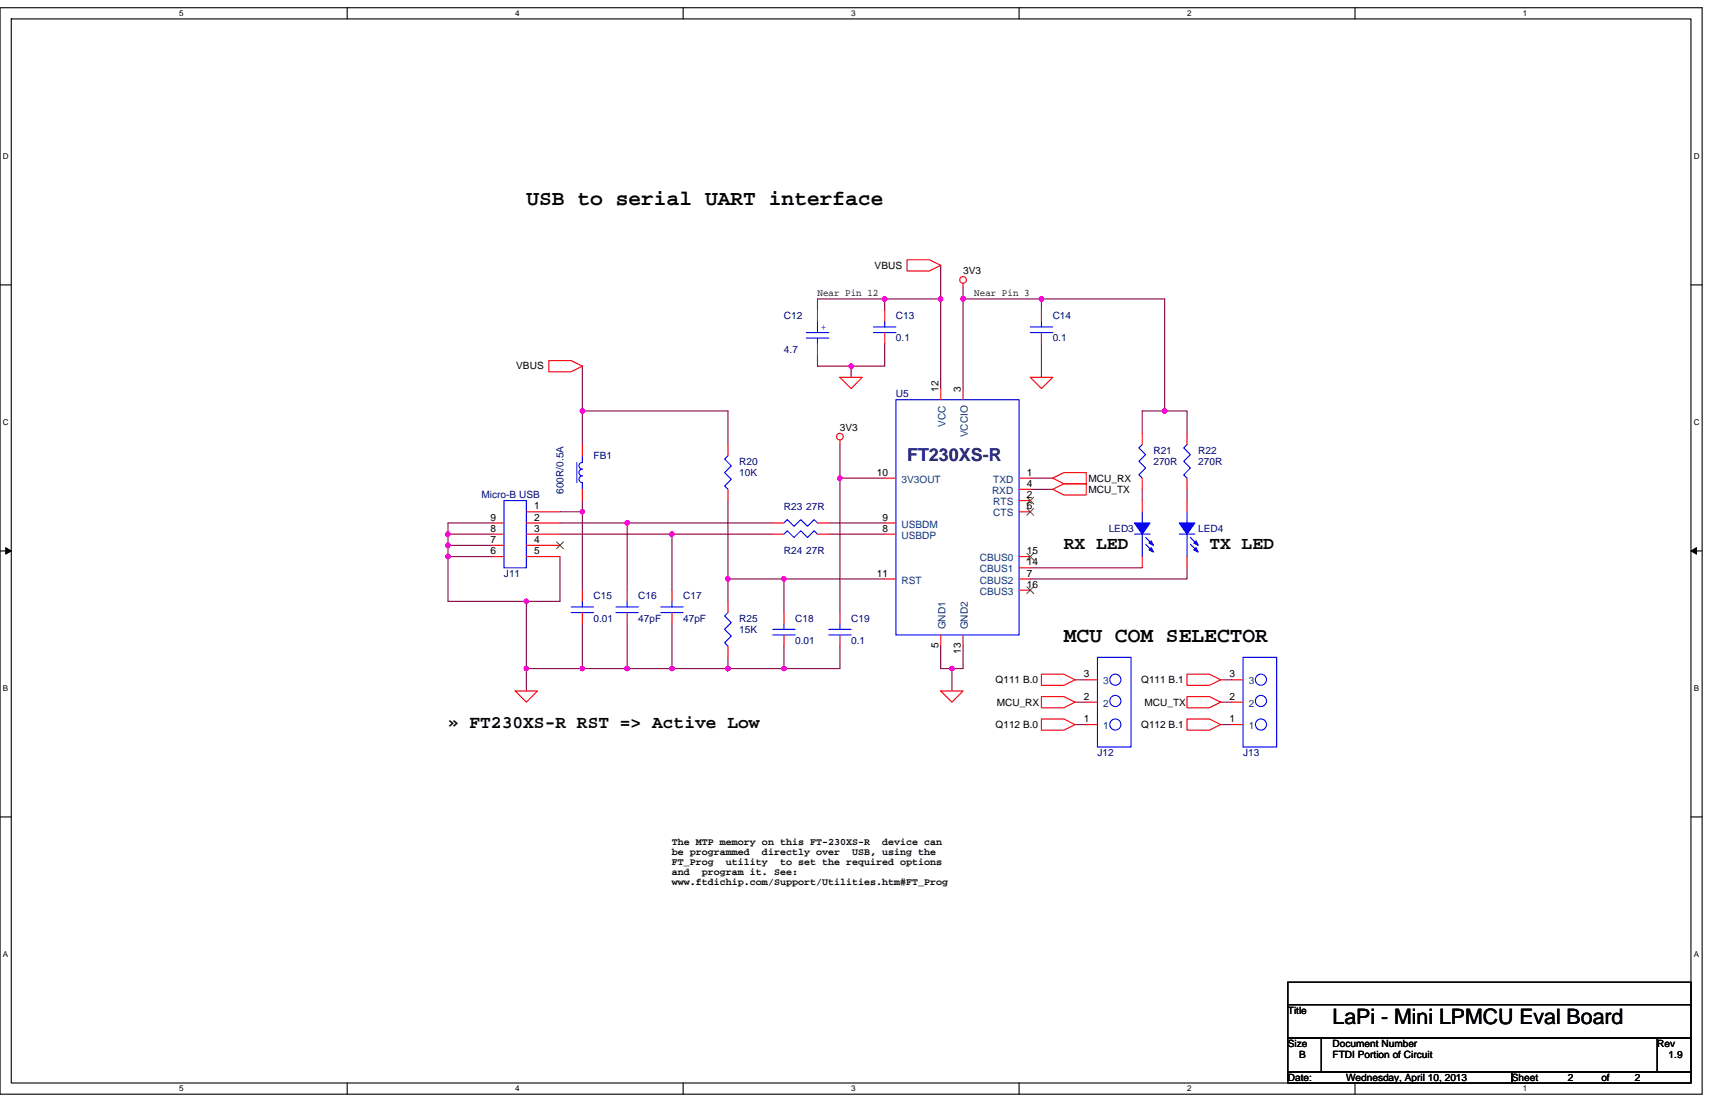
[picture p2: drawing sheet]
<svg xmlns="http://www.w3.org/2000/svg" width="432mm" height="279mm" viewBox="0 0 432 279" stroke-linecap="round" stroke-linejoin="round" font-family="sans-serif">
<path d="M0 1.9h428.6v273.5h-428.6zM2.8 4.8h422.9v267.8h-422.9z" fill="none" stroke="#000" stroke-width=".28"/>
<g fill="#fff">
<path d="M45.1 2.2h1.1v2.3h-1.1z"/>
<path d="M45.1 272.9h1.1v2.3h-1.1z"/>
</g>
<path d="M87.4 1.9v2.9M87.4 272.6v2.8" fill="none" stroke="#000" stroke-width=".28"/>
<g fill="#fff">
<path d="M129.7 2.2h1.1v2.3h-1.1z"/>
<path d="M129.7 272.9h1.1v2.3h-1.1z"/>
</g>
<path d="M172 1.9v2.9M172 272.6v2.8" fill="none" stroke="#000" stroke-width=".28"/>
<g fill="#fff">
<path d="M214.3 2.2h1.1v2.3h-1.1z"/>
<path d="M214.3 272.9h1.1v2.3h-1.1z"/>
</g>
<path d="M256.6 1.9v2.9M256.6 272.6v2.8" fill="none" stroke="#000" stroke-width=".28"/>
<g fill="#fff">
<path d="M298.9 2.2h1.1v2.3h-1.1z"/>
<path d="M298.9 272.9h1.1v2.3h-1.1z"/>
</g>
<path d="M341.2 1.9v2.9M341.2 272.6v2.8" fill="none" stroke="#000" stroke-width=".28"/>
<g fill="#fff">
<path d="M383.5 2.2h1.1v2.3h-1.1z"/>
<path d="M383.5 272.9h1.1v2.3h-1.1z"/>
<path d="M.7 38.2h1.5v2.3h-1.5z"/>
<path d="M426.5 38.2h1.4v2.3h-1.4z"/>
<path d="M.7 105.2h1.5v2.2h-1.5z"/>
<path d="M426.5 105.2h1.4v2.2h-1.4z"/>
</g>
<path d="M0 71.7h2.8M425.7 71.7h2.9" fill="none" stroke="#000" stroke-width=".28"/>
<g fill="#fff">
<path d="M.7 172.1h1.4v2.3h-1.4z"/>
<path d="M426.5 172.1h1.3v2.3h-1.3z"/>
</g>
<path d="M0 138.7h2.8M425.7 138.7h2.9" fill="none" stroke="#000" stroke-width=".28"/>
<path d="M1.4 137.9l1.4 .8-1.4 .8zM425.7 138.7l1.4-.8v1.6z" fill="#000" stroke="#000" stroke-width=".25"/>
<g fill="#fff">
<path d="M.7 239.1h1.4v2.3h-1.4z"/>
<path d="M426.4 239.1h1.4v2.3h-1.4z"/>
</g>
<path d="M0 205.6h2.8M425.7 205.6h2.9M324.3 247.2h101.4v5.7h-101.4zM324.3 252.9h101.4v8.4h-101.4zM324.3 261.3h8.4v8.5h-8.4zM324.3 269.8h56.3v2.8h-56.3zM332.7 261.3h84.6v8.5h-84.6zM380.6 269.8h45.1v2.8h-45.1zM417.3 261.3h8.4v8.5h-8.4z" fill="none" stroke="#000" stroke-width=".28"/>
<g fill="none" stroke="#800040" stroke-width=".28">
<path d="M222.8 75.2v2.9M222.8 75.2h-17v2.9M222.8 75.2h14.1M236.9 75.2v22.6M236.9 66.8v8.4M242.5 75.2h19.7M242.5 75.2v22.6M242.5 72.4v2.8M262.2 75.2h31v28.2M262.2 75.2v2.9M146.6 92.2v11.2M205.8 89.3v2.9h8.5"/>
<path d="M214.3 92.2v2.8M222.8 86.5v5.7h-8.5M262.2 86.5v8.5M146.6 103.4h36.7v8.5M146.6 103.4v8.5M211.5 111.9v8.5M293.2 103.4h-5.6v5.7M293.2 103.4h5.7v5.7M112.8 134.5v2.8M112.8 137.3v2.8M112.8 134.5h11.3M112.8 137.3h11.3"/>
<path d="M124.1 131.6h-11.3v2.9M141 131.6h16.9v16.9M141 134.5h28.2v14M146.6 128.8v19.7M146.6 126v2.8h-5.6M157.9 131.6h36.7M169.2 134.5h25.4M183.3 126v19.7M208.7 131.6h14.1M208.7 134.5h14.1M211.5 120.4h11.3M211.5 120.4v33.8"/>
<path d="M259.4 120.4h5.6M259.4 123.2h5.6M287.6 123.2v2.8M298.9 123.2v2.8M112.8 140.1v11.3h19.7M112.8 140.1h11.3M132.5 151.4v16.9M141 140.1v11.3h-8.5M146.6 157v11.3M157.9 157v11.3M169.2 157v11.3M183.3 145.7v5.7"/>
<path d="M183.3 145.7h14.1v8.5M197.4 145.7h25.4M259.4 142.9h28.2M298.9 142.9v2.8h-39.5M132.5 168.3v5.6M132.5 168.3h14.1M146.6 168.3h11.3M157.9 168.3h11.3M169.2 168.3h14.1M183.3 165.5v2.8M183.3 168.3h14.1M197.4 162.6v5.7"/>
<path d="M211.5 162.6v5.7h-14.1M236.9 162.6v5.7h2.8M239.7 168.3v5.6M242.5 162.6v5.7h-2.8M270.7 176.7h2.8M270.7 171.1h2.8M307.3 176.7h2.9M307.3 171.1h2.9M270.7 182.4h2.8M307.3 182.4h2.9"/>
</g>
<g fill="#f0f" stroke="#f0f" stroke-width=".28">
<circle cx="236.8" cy="75.2" r=".56"/>
<circle cx="222.7" cy="75.2" r=".56"/>
<circle cx="242.5" cy="75.2" r=".57"/>
<circle cx="262.2" cy="75.2" r=".56"/>
<circle cx="211.5" cy="120.4" r=".55"/>
<circle cx="239.6" cy="168.3" r=".55"/>
<circle cx="112.8" cy="137.3" r=".55"/>
<circle cx="112.8" cy="134.4" r=".55"/>
<circle cx="112.8" cy="140.1" r=".55"/>
<circle cx="132.5" cy="151.4" r=".55"/>
<circle cx="293.2" cy="103.4" r=".56"/>
<circle cx="146.6" cy="168.3" r=".55"/>
<circle cx="132.5" cy="168.3" r=".55"/>
<circle cx="169.2" cy="168.3" r=".55"/>
<circle cx="157.9" cy="168.3" r=".56"/>
<circle cx="183.3" cy="168.3" r=".55"/>
<circle cx="146.6" cy="128.8" r=".55"/>
<circle cx="183.3" cy="145.7" r=".56"/>
<circle cx="146.6" cy="103.4" r=".56"/>
<circle cx="197.4" cy="168.3" r=".55"/>
<circle cx="197.3" cy="145.7" r=".56"/>
<circle cx="157.9" cy="131.6" r=".57"/>
<circle cx="169.2" cy="134.4" r=".55"/>
<circle cx="214.3" cy="92.2" r=".56"/>
</g>
<g fill="none" stroke="#f00" stroke-width=".28">
<path d="M205.8 78.1v2.8M222.8 78.1v2.8M228.4 65.4h5.6l2.9 1.4-2.9 1.4h-5.6zM242.5 71.3v1.1M262.2 78.1v2.8M138.2 90.8h5.6l2.8 1.4-2.8 1.4h-5.6zM205.8 86.5v2.8M211.5 95h5.6l-2.8 2.8zM222.8 83.7v2.8M236.9 97.8v2.8M242.5 97.8v2.8M259.4 95h5.6l-2.8 2.8z"/>
<path d="M262.2 83.7v2.8M146.6 111.9v2.8M183.3 111.9v2.8M211.5 110.8v1.1M287.6 109.1v2.8M298.9 109.1v2.8M124.1 137.3h2.8M124.1 134.5h2.8M124.1 131.6h2.8M132.5 128.8h8.5M132.5 131.6h8.5M132.5 134.5h8.5"/>
<path d="M132.5 137.3h8.5M146.6 123.2v2.8M183.3 123.2v2.8M194.6 134.5h2.8M194.6 131.6h2.8M205.8 134.5h2.9M205.8 131.6h2.9M222.8 120.4h2.8M222.8 131.6h2.8M222.8 134.5h2.8M256.6 120.4h2.8M256.6 123.2h2.8"/>
<path d="M256.6 126h2.8M256.6 128.8h2.8M265 123.2l2.9-1.4h5.6v2.8h-5.6zM265 120.4l2.9-1.4h5.6v2.8h-5.6zM287.6 126v2.8M287.6 120.4v2.8M298.9 126v2.8M298.9 120.4v2.8M124.1 140.1h2.8M132.5 140.1h8.5M146.6 154.2v2.8M146.6 148.5v2.9"/>
<path d="M157.9 154.2v2.8M157.9 148.5v2.9M169.2 154.2v2.8M169.2 148.5v2.9M183.3 151.4v2.8M197.4 159.8v2.8M197.4 154.2v2.8M211.5 159.8v2.8M211.5 154.2v2.8M222.8 145.7h2.8M236.9 159.8v2.8M242.5 159.8v2.8"/>
<path d="M256.6 140.1h2.8M256.6 142.9h2.8M256.6 145.7h2.8M256.6 148.5h2.8M287.6 140.1v2.8M298.9 140.1v2.8M129.7 173.9h5.6l-2.8 2.8zM183.3 162.6v2.9M236.9 173.9h5.6l-2.8 2.8zM262.2 175.3h5.7l2.8 1.4-2.8 1.5h-5.7zM262.2 169.7h5.7l2.8 1.4-2.8 1.4h-5.7zM273.5 176.7h2.8"/>
<path d="M273.5 171.1h2.8M298.9 175.3h5.6l2.8 1.4-2.8 1.5h-5.6zM298.9 169.7h5.6l2.8 1.4-2.8 1.4h-5.6zM310.2 176.7h2.8M310.2 171.1h2.8M262.2 181h5.7l2.8 1.4-2.8 1.4h-5.7zM273.5 182.4h2.8M298.9 181h5.6l2.8 1.4-2.8 1.4h-5.6zM310.2 182.4h2.8"/>
<circle cx="242.5" cy="70.5" r=".84"/>
<circle cx="211.5" cy="109.9" r=".84"/>
</g>
<g fill="none" stroke="#00f" stroke-width=".28">
<path d="M203 83.7h5.7M203 85.1h5.7M205.8 80.9v2.8M205.8 85.1v1.4M219.9 83.7h5.7M219.9 82.3h5.7M222.8 80.9v1.4M259.4 83.7h5.6M259.4 82.3h5.6M262.2 80.9v1.4M145.2 116.4v5.1M146.6 114.7v1.7a.84 .84 0 0 0-.8 .8 .84 .84 0 0 0 .8 .9 .85 .85 0 0 0-.8 .8 .85 .85 0 0 0 .8 .9 .84 .84 0 0 0-.8 .8 .84 .84 0 0 0 .8 .9v1.7"/>
<path d="M183.3 114.7l-.9 .9 1.7 1.7-1.7 1.7 1.7 1.7-1.7 1.6 .9 .9M225.6 100.6h31v59.2h-31zM287.6 111.9l-.9 .9 1.7 1.6-1.7 1.7 1.7 1.7-1.7 1.7 .9 .9M298.9 111.9l-.9 .9 1.7 1.6-1.7 1.7 1.7 1.7-1.7 1.7 .9 .9M126.9 126h5.6v16.9h-5.6zM197.4 134.5l.8-.9 1.7 1.7 1.7-1.7 1.7 1.7 1.7-1.7 .8 .9M197.4 131.6l.8-.8 1.7 1.7 1.7-1.7 1.7 1.7 1.7-1.7 .8 .8M285.6 134.5h4M287.6 128.8v2.8M287.6 134.5v5.6M288.4 135.3l1.7 1.7M288.4 137l1.7 1.7"/>
<path d="M296.9 134.5h3.9M298.9 128.8v2.8M298.9 134.5v5.6M299.7 135.3l1.7 1.7M299.7 137l1.7 1.7M143.8 154.2h5.6M143.8 152.8h5.6M146.6 151.4v1.4M155.1 154.2h5.6M155.1 152.8h5.6M157.9 151.4v1.4M166.4 154.2h5.6"/>
<path d="M166.4 152.8h5.6M169.2 151.4v1.4M183.3 154.2l-.9 .8 1.7 1.7-1.7 1.7 1.7 1.7-1.7 1.7 .9 .8M194.6 159.8h5.6M194.6 158.4h5.6M197.4 157v1.4M208.7 159.8h5.6M208.7 158.4h5.6M211.5 157v1.4M276.3 165.5h8.5v22.5h-8.5zM313 165.5h8.4v22.5h-8.4z"/>
<circle cx="280.8" cy="171.1" r="1.4"/>
<circle cx="280.8" cy="176.4" r="1.4"/>
<circle cx="317.5" cy="176.4" r="1.4"/>
<circle cx="317.5" cy="171.1" r="1.4"/>
<circle cx="280.8" cy="182.4" r="1.4"/>
<circle cx="317.5" cy="182.4" r="1.4"/>
</g>
<path d="M140.1 136.4l1.8 1.7M141.8 136.4l-1.7 1.7M258.6 125.2l1.7 1.7M258.6 128l1.7 1.7M258.6 139.3l1.7 1.7M260.2 125.2l-1.7 1.7M260.2 128l-1.7 1.7M260.2 139.3l-1.7 1.7M258.6 147.7l1.7 1.7M260.2 147.7l-1.7 1.7" fill="none" stroke="#804000" stroke-width=".25"/>
<g fill="#00f" stroke="#00f" stroke-width=".28">
<path d="M285.6 131.6h4l-2 2.9z" fill-rule="evenodd"/>
<path d="M289.9 137.8l.5 1.2-1.1-.6z" fill-rule="evenodd"/>
<path d="M289.9 136.1l.5 1.2-1.1-.6z" fill-rule="evenodd"/>
<path d="M296.9 131.6h3.9l-1.9 2.9z" fill-rule="evenodd"/>
<path d="M301.1 137.8l.6 1.2-1.1-.6z" fill-rule="evenodd"/>
<path d="M301.1 136.1l.6 1.2-1.1-.6z" fill-rule="evenodd"/>
</g>
<g font-size="5.4">
<text x="132.5" y="51.6">USB to serial UART interface</text>
<text x="267.9" y="161.5">MCU COM SELECTOR</text>
<text x="335.5" y="257.7">LaPi - Mini LPMCU Eval Board</text>
</g>
<text font-size="4.5" fill="#000080" x="228.4" y="116.1">FT230XS-R</text>
<g font-size="4.5">
<text x="267.9" y="138.2">RX LED</text>
<text x="304.5" y="138.2">TX LED</text>
<text x="112.8" y="183.3">» FT230XS-R RST =&gt; Active Low</text>
</g>
<g font-size="2.5">
<text x="220.2" y="67.6">VBUS</text>
<text x="242.5" y="69">3V3</text>
<text x="205.8" y="74.4">Near Pin 12</text>
<text x="245.3" y="74.4">Near Pin 3</text>
<text x="130" y="93">VBUS</text>
<text x="236.3" y="98.7" transform="rotate(-90 236.3 98.7)">12</text>
<text x="241.9" y="98.7" transform="rotate(-90 241.9 98.7)">3</text>
<text x="211.5" y="108.5">3V3</text>
<text x="220.8" y="119.8">10</text>
<text x="258.6" y="119.8">1</text>
<text x="258.6" y="122.6">4</text>
<text x="258.6" y="125.4">2</text>
<text x="274.1" y="124">MCU_TX</text>
<text x="274.1" y="121.2">MCU_RX</text>
<text x="123.5" y="131">9</text>
<text x="134.5" y="128.2">1</text>
<text x="134.5" y="131">2</text>
<text x="222.2" y="131">9</text>
<text x="258.6" y="128.2">6</text>
<text x="123.5" y="136.7">7</text>
<text x="123.5" y="133.9">8</text>
<text x="134.5" y="133.9">3</text>
<text x="134.5" y="136.7">4</text>
<text x="222.2" y="133.9">8</text>
<text x="123.5" y="139.5">6</text>
<text x="134.5" y="139.5">5</text>
<text x="258.6" y="139.5">15</text>
<text x="258.6" y="142.3">14</text>
<text x="220.8" y="145.1">11</text>
<text x="258.6" y="145.1">7</text>
<text x="258.6" y="148">16</text>
<text x="236.3" y="163.2" transform="rotate(-90 236.3 163.2)">5</text>
<text x="241.9" y="164.6" transform="rotate(-90 241.9 164.6)">13</text>
<text x="250.7" y="171.9">Q111 B.0</text>
<text x="272.9" y="170.5">3</text>
<text x="287.3" y="171.9">Q111 B.1</text>
<text x="309.6" y="170.5">3</text>
<text x="251" y="177.6">MCU_RX</text>
<text x="272.9" y="176.1">2</text>
<text x="288.2" y="177.6">MCU_TX</text>
<text x="309.6" y="176.1">2</text>
<text x="250.7" y="183.2">Q112 B.0</text>
<text x="272.9" y="181.8">1</text>
<text x="287.3" y="183.2">Q112 B.1</text>
<text x="309.6" y="181.8">1</text>
<text x="169.2" y="212.7">The MTP memory on this FT-230XS-R</text>
<text x="169.2" y="215.2">be programmed</text>
<text x="191.9" y="215.2">directly over</text>
<text x="214.5" y="215.2">USB, using the</text>
<text x="222.1" y="212.7">device can</text>
<text x="169.2" y="217.7">FT_Prog</text>
<text x="169.2" y="220.3">and</text>
<text x="176.7" y="220.3">program it. See:</text>
<text x="182.8" y="217.7">utility</text>
<text x="196.4" y="217.7">to set the required options</text>
<text x="169.2" y="222.8">www.ftdichip.com/Support/Utilities.htm#FT_Prog</text>
<text x="324.3" y="255.1">Title</text>
<text x="324.3" y="263.6">Size</text>
<text x="335.5" y="263.6">Document Number</text>
<text x="417.3" y="263.6">Rev</text>
<text x="327.1" y="266.4">B</text>
<text x="335.5" y="266.4">FTDI Portion of Circuit</text>
<text x="420.1" y="266.4">1.9</text>
<text x="324.3" y="272">Date:</text>
<text x="338.9" y="272">Wednesday, April 10, 2013</text>
<text x="380.6" y="272">Sheet</text>
<text x="394.7" y="272">2</text>
<text x="403.2" y="272">of</text>
<text x="411.6" y="272">2</text>
</g>
<g font-size="2.5" fill="#000080">
<text x="197.4" y="80.3">C12</text>
<text x="225.6" y="80.3">C13</text>
<text x="265" y="80.3">C14</text>
<text x="197.4" y="88.8">4.7</text>
<text x="225.6" y="86">0.1</text>
<text x="265" y="86">0.1</text>
<text x="225.6" y="100.1">U5</text>
<text x="149.4" y="115.5">FB1</text>
<text x="186.1" y="117">R20</text>
<text x="186.1" y="119.8">10K</text>
<text x="290.4" y="114.2">R21</text>
<text x="290.4" y="117">270R</text>
<text x="301.7" y="114.2">R22</text>
<text x="301.7" y="117">270R</text>
<text x="121.2" y="125.4">Micro-B USB</text>
<text x="141.9" y="124.3" transform="rotate(-90 141.9 124.3)">600R/0.5A</text>
<text x="197.4" y="128.2">R23 27R</text>
<text x="279.1" y="133.9">LED3</text>
<text x="301.7" y="133.9">LED4</text>
<text x="197.4" y="139.5">R24 27R</text>
<text x="126.9" y="145.2">J11</text>
<text x="149.4" y="150.8">C15</text>
<text x="160.7" y="150.8">C16</text>
<text x="172" y="150.8">C17</text>
<text x="149.4" y="156.4">0.01</text>
<text x="160.7" y="156.4">47pF</text>
<text x="172" y="156.4">47pF</text>
<text x="186.1" y="156.4">R25</text>
<text x="186.1" y="159.3">15K</text>
<text x="200.2" y="156.4">C18</text>
<text x="214.3" y="156.4">C19</text>
<text x="200.2" y="162.1">0.01</text>
<text x="214.3" y="162.1">0.1</text>
<text x="276.3" y="190.3">J12</text>
<text x="313" y="190.3">J13</text>
</g>
<text font-size="2.5" fill="#00f" x="206.7" y="83.2">+</text>
<g font-size="2.5" fill="#004080">
<text x="238" y="107.4" transform="rotate(-90 238 107.4)">VCC</text>
<text x="243.7" y="110.1" transform="rotate(-90 243.7 110.1)">VCCIO</text>
<text x="227" y="121.5">3V3OUT</text>
<text x="249.8" y="124.3">RXD</text>
<text x="250.1" y="121.5">TXD</text>
<text x="250.1" y="127.1">RTS</text>
<text x="250.1" y="130">CTS</text>
<text x="227" y="132.8">USBDM</text>
<text x="227" y="135.6">USBDP</text>
<text x="246.7" y="141.2">CBUS0</text>
<text x="227" y="146.9">RST</text>
<text x="246.7" y="144.1">CBUS1</text>
<text x="246.7" y="146.9">CBUS2</text>
<text x="246.7" y="149.7">CBUS3</text>
<text x="238" y="158.4" transform="rotate(-90 238 158.4)">GND1</text>
<text x="243.7" y="158.4" transform="rotate(-90 243.7 158.4)">GND2</text>
<text x="277.7" y="172.3">3</text>
<text x="314.4" y="172.3">3</text>
<text x="277.7" y="177.9">2</text>
<text x="314.4" y="177.9">2</text>
<text x="277.7" y="183.5">1</text>
<text x="314.4" y="183.5">1</text>
</g>
<g font-size="2">
<text x="45.1" y="4.1">5</text>
<text x="129.7" y="4.1">4</text>
<text x="214.3" y="4.1">3</text>
<text x="298.9" y="4.1">2</text>
<text x="383.5" y="4.1">1</text>
<text x=".7" y="40">D</text>
<text x="426.5" y="40">D</text>
<text x=".7" y="107">C</text>
<text x="426.5" y="107">C</text>
<text x=".7" y="174">B</text>
<text x="426.5" y="174">B</text>
<text x=".7" y="240.9">A</text>
<text x="426.5" y="240.9">A</text>
<text x="45.1" y="274.7">5</text>
<text x="129.7" y="274.7">4</text>
<text x="214.3" y="274.7">3</text>
<text x="298.9" y="274.7">2</text>
<text x="383.5" y="274.7">1</text>
</g>
</svg>
